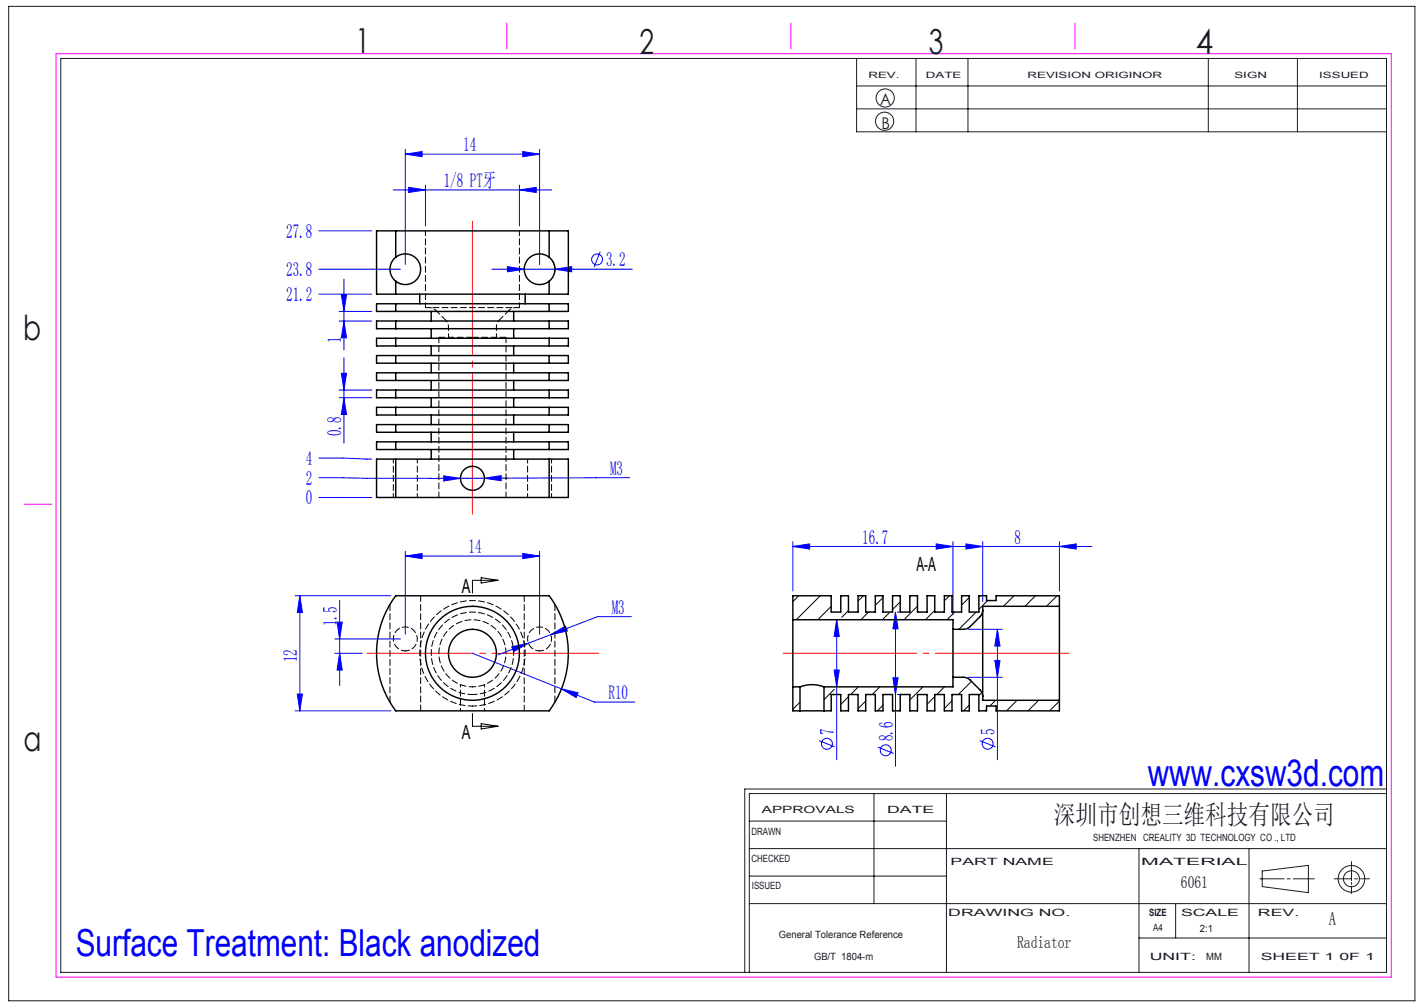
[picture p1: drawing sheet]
<svg xmlns="http://www.w3.org/2000/svg" width="297mm" height="210mm" viewBox="0 0 297 210" stroke-linecap="round" stroke-linejoin="round" font-family="sans-serif">
<g fill="none" stroke="#191924" stroke-width=".21">
<path d="M1.8 1.3h293.3v207.4h-293.3zM12.7 12.2h276.5v190.6h-276.5zM178.7 12.2v15.3h110.5M178.7 17.9h110.5M191.1 12.2v15.3M201.9 12.2v15.3M252 12.2v15.3M270.6 12.2v15.3M178.7 22.7h110.5M156.3 177h132.9M156.3 171.2h41.1M182.3 165.5v22.9"/>
<path d="M197.4 165.5v37.3M237.6 177v25.8M260.5 177v25.8M281.9 179.7v4M289.2 165.5h-132.9v37.3M289.2 164.5h-133.9v38.3M156.3 188.4h132.9M156.3 182.7h41.1M237.6 195.6h51.6M245.2 188.4v7.2M262.8 183.3h5M263.3 181.6l9.6-1.1v5.7l-9.6-1.3z"/>
<path d="M268.5 183.3h.6M269.7 183.3h4.4M278.3 183.3h3.6M281.9 184v.4M281.9 184.8v1.5M282.5 183.3h.6M283.8 183.3h1.9"/>
<circle cx="184.5" cy="25.3" r="1.89"/>
<circle cx="184.6" cy="20.4" r="1.89"/>
<circle cx="281.9" cy="183.3" r="1.67"/>
<circle cx="281.9" cy="183.3" r="2.77"/>
</g>
<path d="M11.7 11.2h278.5v192.6h-278.5zM105.7 4.8v5.4M165 4.8v5.4M224.2 4.8v5.4M5.1 105.1h5.7" fill="none" stroke="#f0f" stroke-width=".21"/>
<g fill="none" stroke="#00f" stroke-width=".21">
<path d="M82 39.6h33.1M84.5 32.1l3.5-.5v1.1zM84.5 31.1v24M84.5 32.1h28M85.2 39.1l3.5 .5-3.5 .5zM88.7 38.6v8.5M108.3 39.6l3.5-.5v1zM108.3 38.6v8.5M109 31.6l3.5 .5-3.5 .6zM112.5 31.1v24M66.5 56.1h17M66.5 48.1h11"/>
<path d="M71.7 58.2v14.8M102.6 56.1h29.3M105.8 55.6l3.5 .5-3.5 .6zM115.2 54.4a3.2 3.2 0 0 1 .4 2.7M115.7 56.1l3.5-.5v1.1zM125.2 52.5l-1.3 3.2M66.5 61.3h11M70.7 64.9h6.8M70.7 66.9h6.8M71.2 61.4h1.1l-.6 3.5zM71.2 77.8h1.1l-.6 3.5zM71.7 74.6v17.8"/>
<path d="M71.7 66.9l.6 3.5h-1.1zM66.5 99.6l23.5 .1M66.5 95.5l11 .2M70.7 81.3h6.8M70.7 82.9h6.8M71.7 82.9l.6 3.5h-1.1zM92.5 99.2l3.5 .6-3.5 .5zM101 99.7l3.5-.5v1.1zM101 99.7l-11.7 .1M131.3 99.6l-30.3 .1M66.5 103.7h11M84.5 116l3.5-.6v1.1z"/>
<path d="M84.5 115v17.2M84.5 116h28M109 115.4l3.5 .6-3.5 .5zM112.5 115v17.2M165.4 114l3.5-.6v1.1zM165.4 113v10.2M165.4 114h62.3M195.3 113.4l3.5 .6-3.5 .5zM198.8 113v15.2M201.5 113.4l3.5 .6-3.5 .5zM205 113v12.4M221 114l3.5-.6v1.1z"/>
<path d="M221 113v10.2M61.5 124.2h20M62.5 124.2l.6 3.5h-1.1zM62.5 124.2v24M69.8 136.2h5.8M69.8 133.2h13.7M70.3 129.7h1.1l-.6 3.5zM70.8 136.2l.6 3.5h-1.1zM70.8 125.2v17.8M98.5 136.2l25.5 10.2h8.4M106.7 134.9l3.5-.8-3.1 1.8zM114.9 132.3l3-1.7 .4 1z"/>
<path d="M131.7 128.6h-7l-20.8 7.9M174 139.7h1l-.5 3.5zM174.5 129.2v29.3M174.5 129.2l.5 3.5h-1zM186.8 127.6v32.2M186.8 127.6l.5 3.5h-1.1zM187.2 127.6h.6M201.9 131.2h7.1M207.5 137.7h1.1l-.6 3.5zM208 131.2v27.3M208 131.2l.6 3.5h-1.1zM61.5 148.2h20"/>
<path d="M62 144.7h1.1l-.6 3.5zM117.1 143.7l3.5 .8-.4 1zM170.8 154.5l3.3 1.3M183.1 155.8l3.3 1.3M186.2 141.3h1.1l-.5 3.5zM187.2 144.8h.6M201.9 141.2h7.1M204.4 154.5l3.2 1.3"/>
<circle cx="124.5" cy="54.1" r="1.14"/>
<circle cx="172.5" cy="155.1" r="1.14"/>
<circle cx="184.7" cy="156.5" r="1.14"/>
<circle cx="206" cy="155.1" r="1.14"/>
</g>
<path d="M100.4 120.5l3.5 .5-3.5 .6zM103.9 121h-5.4v2.7M98.5 148.8v2.7h5.4M100.4 150.9l3.5 .6-3.5 .5z" fill="none" stroke="#000" stroke-width=".21"/>
<path d="M93.5 99.7h-2.5M98.5 94.7v-2.5M103.5 99.7h2.5M98.5 104.7v2.5" fill="none" stroke="#f00" stroke-width=".21" stroke-dasharray="30.5 1.3 1.3 1.3"/>
<path d="M93.5 99.7h10M98.5 94.7v10" fill="none" stroke="#f00" stroke-width=".21"/>
<path d="M124.8 136.2h-48.2" fill="none" stroke="#f00" stroke-width=".21" stroke-dasharray="30.5 1.3 1.3 1.3" stroke-dashoffset="8.2"/>
<path d="M98.5 46.1v59.6M223 136.2h-59.6" fill="none" stroke="#f00" stroke-width=".21" stroke-dasharray="30.5 1.3 1.3 1.3" stroke-dashoffset="2.6"/>
<g fill="#00f">
<path d="M117.1 143.7l3.1 1.8 .4-1zM106.7 134.9l.4 1 3.1-1.8zM114.9 132.3l3.4-.7-.4-1zM105.8 55.6v1.1l3.5-.6zM115.7 56.1l3.5 .6v-1.1zM92.5 99.2v1.1l3.5-.5zM101 99.7l3.5 .6v-1.1z"/>
<path d="M84.5 116l3.5-.6v1.1zM109 115.4l3.5 .6-3.5 .5z"/>
<path d="M70.8 136.2l.6 3.5h-1.1zM70.3 129.7h1.1l-.6 3.5z"/>
<path d="M71.2 61.4h1.1l-.6 3.5zM71.7 66.9l.6 3.5h-1.1zM71.2 77.8h1.1l-.6 3.5zM71.7 82.9l.6 3.5h-1.1zM174.5 129.2l.5 3.5h-1zM174 139.7h1l-.5 3.5zM186.8 127.6l.5 3.5h-1.1zM186.2 141.3h1.1l-.5 3.5zM208 131.2l.6 3.5h-1.1zM207.5 137.7h1.1l-.6 3.5z"/>
<path d="M62.5 124.2l.6 3.5h-1.1zM62 144.7h1.1l-.6 3.5z"/>
<path d="M85.2 39.1l3.5 .5-3.5 .5zM108.3 39.6l3.5-.5v1zM84.5 32.1l3.5-.5v1.1zM109 31.6l3.5 .5-3.5 .6zM165.4 114l3.5-.6v1.1zM195.3 113.4l3.5 .6-3.5 .5zM201.5 113.4l3.5 .6-3.5 .5zM221 114l3.5-.6v1.1z"/>
</g>
<g fill="none" stroke="#000" stroke-width=".3">
<path d="M82.5 53.6a3.2 3.2 0 0 0 0 5M82.5 48.1h-4v13.2h4M82.5 53.6a3.2 3.2 0 0 1 4.4 .4 3.2 3.2 0 0 1 0 4.3 3.2 3.2 0 0 1-4.4 .3M82.5 48.1v5.5M82.5 58.6v2.7M82.5 48.1h32M114.5 48.1h4v13.2h-4M114.5 53.6a3.2 3.2 0 0 1 0 5M114.5 53.6a3.2 3.2 0 0 0-4.3 .4 3.2 3.2 0 0 0 0 4.3 3.2 3.2 0 0 0 4.3 .3M114.5 48.1v5.5M114.5 58.6v2.7M82.5 77.7h-4v1.6h4"/>
<path d="M82.5 70.5h-4v1.6h4M82.5 74.1h-4v1.6h4M82.5 66.9h-4v1.6h4M82.5 63.3h-4v1.6h4M82.5 63.3v1.6M82.5 66.9v1.6M82.5 70.5v1.6M82.5 74.1v1.6M82.5 77.7v1.6M82.5 61.3h32M82.5 77.7h32M82.5 79.3h32"/>
<path d="M82.5 72.1h32M82.5 70.5h32M82.5 68.5h32M82.5 66.9h32M82.5 74.1h32M82.5 75.7h32M82.5 63.3h32M82.5 64.9h32M87.5 61.3v2M89.9 64.9v2M89.9 68.5v2M89.9 72.1v2"/>
<path d="M89.9 75.7v2M89.9 79.3v2M107.1 64.9v2M107.1 68.5v2M107.1 72.1v2M107.1 75.7v2M107.1 79.3v2M109.5 61.3v2M114.5 77.7h4v1.6h-4M114.5 70.5h4v1.6h-4M114.5 66.9h4v1.6h-4M114.5 74.1h4v1.6h-4"/>
<path d="M114.5 63.3h4v1.6h-4M114.5 63.3v1.6M114.5 66.9v1.6M114.5 70.5v1.6M114.5 74.1v1.6M114.5 77.7v1.6M82.5 95.7h-4v8h4M82.5 92.1h-4v1.6h4M82.5 88.5h-4v1.6h4M82.5 84.9h-4v1.6h4M82.5 81.3h-4v1.6h4M82.5 81.3v1.6"/>
<path d="M82.5 84.9v1.6M82.5 88.5v1.6M82.5 92.1v1.6M82.5 95.7v8M82.5 95.7h32M82.5 92.1h32M82.5 93.7h32M82.5 88.5h32M82.5 90.1h32M82.5 84.9h32M82.5 86.5h32M82.5 81.3h32"/>
<path d="M82.5 82.9h32M89.9 82.9v2M89.9 86.5v2M89.9 90.1v2M89.9 93.7v2M107.1 82.9v2M107.1 86.5v2M107.1 90.1v2M107.1 93.7v2M114.5 95.7h4v8h-4M114.5 92.1h4v1.6h-4M114.5 88.5h4v1.6h-4"/>
<path d="M114.5 84.9h4v1.6h-4M114.5 81.3h4v1.6h-4M114.5 81.3v1.6M114.5 84.9v1.6M114.5 88.5v1.6M114.5 92.1v1.6M114.5 95.7v8M82.5 103.7h32M82.5 124.2h32a20 20 0 0 1 0 24h-32a20 20 0 0 1 0-24zM165.4 129.2v14M165.4 129.2h33.4v2M198.8 131.2v10"/>
<path d="M205 127.2l-.1 .6-.4 .7-2.5 2.4-.9 .3h-2.3M205 127.2v18.1M221 126.4v19.6M221 126.4v-2.2h-13.2v1h-2v-1h-1.6v3.4h-2v-3.4h-1.6v3.4h-2v-3.4h-1.6v3.4h-2v-3.4h-1.6v3.4h-2v-3.4h-1.6v3.4h-2v-3.4h-1.6v3.4h-2v-3.4h-1.6v3.4h-2v-3.4h-1.6v3.4h-2v-3.4h-1.6v3.4h-2v-3.4h-8v5M221 126.4h-16v.8M165.4 143.2v5h1.5M165.4 143.2h1.5M166.9 143.2a7 7 0 0 1 5 0M166.9 148.2h5M166.9 143.2v5M171.9 143.2v5M198.8 141.2h2.3l.9 .4 2.5 2.4 .4 .7 .1 .6"/>
<path d="M198.8 141.2v2h-26.9M205 145.3v.7h16M221 146v2.2h-13.2v-1h-2v1h-1.6v-3.4h-2v3.4h-1.6v-3.4h-2v3.4h-1.6v-3.4h-2v3.4h-1.6v-3.4h-2v3.4h-1.6v-3.4h-2v3.4h-1.6v-3.4h-2v3.4h-1.6v-3.4h-2v3.4h-1.6v-3.4h-2v3.4h-1.6v-3.4h-2v3.4h-1.5"/>
<circle cx="98.5" cy="99.7" r="2.5"/>
<circle cx="98.5" cy="136.2" r="5"/>
<circle cx="98.5" cy="136.2" r="9.8"/>
</g>
<path d="M108.3 64.1h-19.6M82 95.7v8M110 95.7v8M87 103.7v-8M115 103.7v-8M84.5 135.7a2.5 2.5 0 0 1-2.2-3.6 2.5 2.5 0 0 1 4.2-.4 2.5 2.5 0 0 1-1.5 4h-.5M112.5 135.7a2.5 2.5 0 0 1-2.2-3.6 2.5 2.5 0 0 1 4.2-.4 2.5 2.5 0 0 1-1.5 4h-.5M98.5 147.2a11 11 0 0 0 9.7-16.2 11 11 0 0 0-18.9-.8 11 11 0 0 0 8.3 17h.9" fill="none" stroke="#000" stroke-width=".21" stroke-dasharray="1.3 .6" stroke-dashoffset=".4"/>
<path d="M88.7 48.1v16M108.3 64.1v-16M98.5 144.8a8.6 8.6 0 0 1-7.5-12.6 8.6 8.6 0 0 1 14.7-.7 8.6 8.6 0 0 1-6.4 13.3h-.8" fill="none" stroke="#000" stroke-width=".21" stroke-dasharray="1.3 .6" stroke-dashoffset=".3"/>
<path d="M98.5 143.2a7 7 0 0 1-6.1-10.3 7 7 0 0 1 11.9-.6 7 7 0 0 1-5 10.9h-.8" fill="none" stroke="#000" stroke-width=".21" stroke-dasharray="1.3 .6" stroke-dashoffset=".6"/>
<path d="M91.5 70.3v33.4M105.5 103.7v-33.4M109.3 124.2v24M87.7 148.2v-24" fill="none" stroke="#000" stroke-width=".21" stroke-dasharray="1.3 .6" stroke-dashoffset=".1"/>
<path d="M98.5 70.3h-7M105.5 70.3h-7M81.3 126v20.4M115.7 146.4v-20.4" fill="none" stroke="#000" stroke-width=".21" stroke-dasharray="1.3 .6"/>
<path d="M89.5 64.1l.8 .2 .6 .4M93 66.8l.4 .6 .1 .8M103.5 68.2l.2-.8 .4-.6M106.2 64.7l.6-.4 .8-.2M96 142.8v5.4M101 148.2v-5.4" fill="none" stroke="#000" stroke-width=".21" stroke-dasharray="1.3 .6" stroke-dashoffset=".8"/>
<path d="M90.9 64.7l2.1 2.1M104.1 66.8l2.1-2.1" fill="none" stroke="#000" stroke-width=".21" stroke-dasharray="1.3 .6" stroke-dashoffset=".2"/>
<path d="M93.5 68.2v2.1M103.5 70.3v-2.1" fill="none" stroke="#000" stroke-width=".21" stroke-dasharray="1.3 .6" stroke-dashoffset=".5"/>
<g fill="none" stroke="#000" stroke-width=".21">
<path d="M166.6 124.2l-1.2 1.3M171.1 124.2l-5 5M173.4 126.4l-2.8 2.8M175.6 124.2l-.2 .2M177 127.3l-1.4 1.4M180.1 124.2l-1.1 1.1M181.1 127.6l-1.6 1.6M184.2 124.6l-1.6 1.6M185.5 127.8l-1.5 1.4M187.8 125.5l-1.6 1.6M191.4 126.4l-2.9 2.8M193.5 124.2l-.1 .2"/>
<path d="M195 127.3l-2 1.9M198 124.2l-1 1.1M199.1 127.6l-1.6 1.6M202.2 124.6l-1.6 1.6M203.6 127.6l-3.6 3.6M206 125.2l-1.8 1.9M211.5 124.2l-2.2 2.2M216 124.2l-2.2 2.2M220.5 124.2l-2.2 2.2M165.5 143.2l-.1 .2M166.9 146.4l-1.5 1.5M174 143.8l-2.1 2.1"/>
<path d="M177 145.3l-1.6 1.6M179 143.2l-1.6 1.6M180.6 146.2l-1.6 1.6M183.5 143.2l-1.6 1.6M184.2 147.1l-1.2 1.1M187.8 148l-.3 .2M192.5 143.2l-2.7 2.8M195 145.3l-1.6 1.6M197 143.2l-1.6 1.6M198.6 146.1l-1.6 1.6M199 141.2l-.2 .3M202.2 147l-1.2 1.2"/>
<path d="M202.6 142.1l-2.7 2.7M204.8 144.4l-.6 .6M205.8 147.9l-.4 .3M207.5 146.2l-1.1 1M212.1 146l-2.2 2.2M216.6 146l-2.2 2.2M221 146.2l-2.1 2"/>
</g>
<g font-size="7.8" fill="#00f">
<text x="239.4" y="163.9">www.cxsw3d.com</text>
<text x="15.8" y="199.3">Surface Treatment: Black anodized</text>
</g>
<g font-size="7.2" fill="#191924">
<text x="74.1" y="11">1</text>
<text x="133.4" y="11.2">2</text>
<text x="193.7" y="11.3">3</text>
<text x="249.4" y="11.3">4</text>
<text x="4.8" y="70.9">b</text>
<text x="4.9" y="156.5">a</text>
</g>
<text font-size="5.6" fill="#191924" x="219.8" y="171.8">深圳市创想三维科技有限公司</text>
<g font-size="4.1" fill="#00f">
<text x="96.6" y="31.6">14</text>
<text x="92.5" y="39">1/8 PT牙</text>
<text x="59.7" y="49.6">27.8</text>
<text x="59.7" y="57.6">23.8</text>
<text x="126.4" y="55.6">3.2</text>
<text x="59.7" y="62.8">21.2</text>
<text x="71.2" y="71.6" transform="rotate(-90 71.2 71.6)">1</text>
<text x="71.2" y="91" transform="rotate(-90 71.2 91)">0.8</text>
<text x="63.8" y="101.1">2</text>
<text x="63.8" y="97">4</text>
<text x="127.2" y="99.1">M3</text>
<text x="63.8" y="105.2">0</text>
<text x="179.8" y="113.4">16.7</text>
<text x="211.6" y="113.4">8</text>
<text x="97.7" y="115.4">14</text>
<text x="70.3" y="130.6" transform="rotate(-90 70.3 130.6)">1.5</text>
<text x="127.6" y="128">M3</text>
<text x="62" y="138.2" transform="rotate(-90 62 138.2)">12</text>
<text x="126.9" y="145.8">R10</text>
<text x="173.9" y="153.2" transform="rotate(-90 173.9 153.2)">7</text>
<text x="186.2" y="154.6" transform="rotate(-90 186.2 154.6)">8.6</text>
<text x="207.5" y="153.2" transform="rotate(-90 207.5 153.2)">5</text>
</g>
<g font-size="4.1">
<text x="191.1" y="119">A-A</text>
<text x="96.3" y="123.6">A</text>
<text x="96.3" y="154">A</text>
</g>
<text font-size="3.9" fill="#191924" x="277.2" y="193">A</text>
<g font-size="3.5" fill="#191924">
<text x="246.3" y="185.2">6061</text>
<text x="212.1" y="197.7">Radiator</text>
</g>
<g font-size="3.4" fill="#191924">
<text x="183.6" y="22">A</text>
<text x="183.8" y="27">B</text>
</g>
<g font-size="2.1" fill="#191924">
<text x="158.9" y="169.5">APPROVALS</text>
<text x="185" y="169.5">DATE</text>
<text x="156.7" y="174.2">DRAWN</text>
<text x="156.7" y="179.7">CHECKED</text>
<text x="228" y="175.4">SHENZHEN CREALITY 3D TECHNOLOGY CO ., LTD</text>
<text x="156.8" y="185.4">ISSUED</text>
<text x="198.2" y="180.4">PART NAME</text>
<text x="238" y="180.4">MATERIAL</text>
<text x="197.8" y="191">DRAWING NO.</text>
<text x="239.7" y="191">SIZE</text>
<text x="246.3" y="191">SCALE</text>
<text x="262.4" y="191">REV.</text>
<text x="162.4" y="195.6">General Tolerance Reference</text>
<text x="240.5" y="194.1">A4</text>
<text x="250.3" y="194.3">2:1</text>
<text x="169.8" y="200.2">GB/T 1804-m</text>
<text x="239.8" y="200.2">UNIT:</text>
<text x="251.6" y="200.2">MM</text>
<text x="262.9" y="200.2">SHEET 1 0F 1</text>
</g>
<g font-size="1.8" fill="#191924">
<text x="181.1" y="16.3">REV.</text>
<text x="193.1" y="16.3">DATE</text>
<text x="214.3" y="16.3">REVISION ORIGINOR</text>
<text x="257.5" y="16.3">SIGN</text>
<text x="275.1" y="16.3">ISSUED</text>
</g>
</svg>
